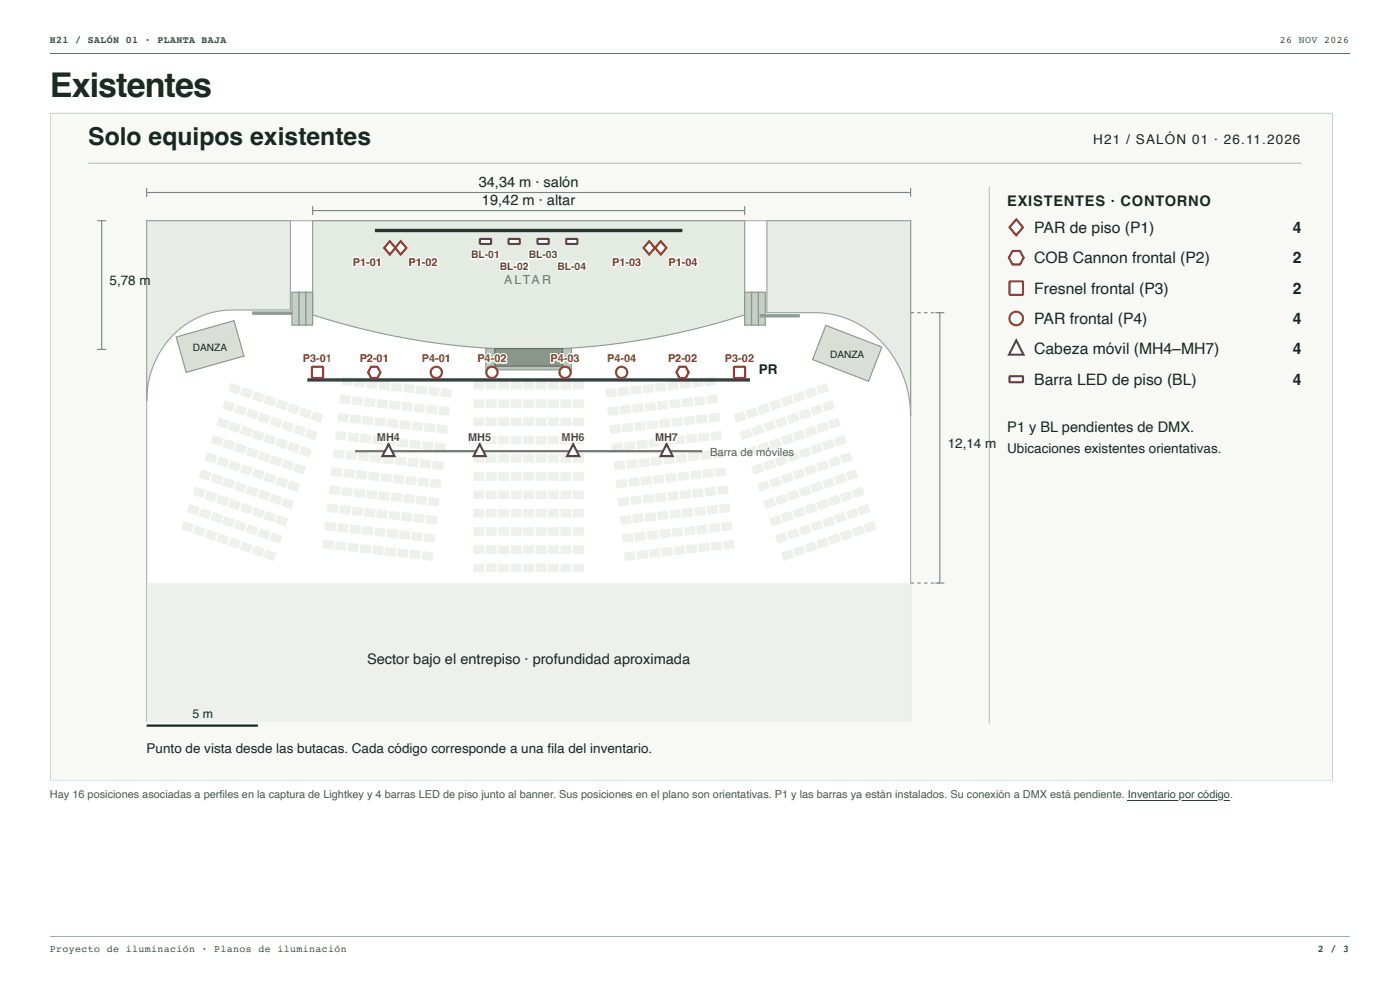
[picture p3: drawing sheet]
<svg xmlns="http://www.w3.org/2000/svg" width="420mm" height="297mm" viewBox="0 0 420 297" stroke-linecap="round" stroke-linejoin="round" font-family="sans-serif">
<path d="M15.1 16h390" fill="none" stroke="#567469" stroke-width=".3"/>
<path d="M15.2 34h384.7v200h-384.7z" fill="none" stroke="#c1cec2" stroke-width=".3"/>
<path d="M15.3 34.1h384.5v199.8h-384.5z" fill="#f8f9f4"/>
<path d="M26.5 49h364.2M296.9 56.1v160.9" fill="none" stroke="#b6c2b8" stroke-width=".34"/>
<path d="M44 66.2h229.3v150.1h-229.3z" fill="#fff"/>
<path d="M44 66.2h229.3v150.1h-229.3z" fill="none" stroke="#a8b3ad" stroke-width=".34"/>
<path d="M44 174.9h229.3v41.4h-229.3z" fill="#edf0eb"/>
<path d="M44 66.2h43.2v26.8h-17.6a26.4 26.4 0 0 0-25.6 27.3z" fill="#e8ece6"/>
<path d="M44 66.2h43.2v26.8h-17.6a26.4 26.4 0 0 0-25.6 27.3z" fill="none" stroke="#95a39a" stroke-width=".34"/>
<path d="M230.2 66.2h43.1v58.6a30.5 30.5 0 0 0-23.1-30.4l-4.2-.6h-15.8z" fill="#e8ece6"/>
<path d="M230.2 66.2h43.1v58.6a30.5 30.5 0 0 0-23.1-30.4l-4.2-.6h-15.8z" fill="none" stroke="#95a39a" stroke-width=".34"/>
<path d="M93.8 66.2h129.7v28.3a208.1 208.1 0 0 1-129.7 0z" fill="#e3ebe3"/>
<path d="M93.8 66.2h129.7v28.3a208.1 208.1 0 0 1-129.7 0z" fill="none" stroke="#8c9d91" stroke-width=".34"/>
<path d="M145.8 104.6h25.7v6.4h-25.7z" fill="#bac6bb"/>
<path d="M145.8 104.6h25.7v6.4h-25.7z" fill="none" stroke="#8c9d91" stroke-width=".34"/>
<path d="M148.5 104.6h20.3v5.2h-20.3z" fill="#879788"/>
<path d="M148.5 104.6h20.3v5.2h-20.3z" fill="none" stroke="#666b65" stroke-width=".34"/>
<path d="M91.8 87.7h2v9.9h-2z" fill="#c5cec4"/>
<path d="M91.8 87.7h2v9.9h-2z" fill="none" stroke="#89968b" stroke-width=".34"/>
<path d="M89.7 87.7h2.1v9.9h-2.1z" fill="#c5cec4"/>
<path d="M89.7 87.7h2.1v9.9h-2.1z" fill="none" stroke="#89968b" stroke-width=".34"/>
<path d="M87.6 87.7h2.1v9.9h-2.1z" fill="#c5cec4"/>
<path d="M87.6 87.7h2.1v9.9h-2.1z" fill="none" stroke="#89968b" stroke-width=".34"/>
<path d="M223.5 87.7h2.1v9.9h-2.1z" fill="#c5cec4"/>
<path d="M223.5 87.7h2.1v9.9h-2.1z" fill="none" stroke="#89968b" stroke-width=".34"/>
<path d="M225.6 87.7h2v9.9h-2z" fill="#c5cec4"/>
<path d="M225.6 87.7h2v9.9h-2z" fill="none" stroke="#89968b" stroke-width=".34"/>
<path d="M227.6 87.7h2.1v9.9h-2.1z" fill="#c5cec4"/>
<path d="M227.6 87.7h2.1v9.9h-2.1z" fill="none" stroke="#89968b" stroke-width=".34"/>
<path d="M112.5 69.2h92.3" fill="none" stroke="#303431" stroke-width="1" stroke-linecap="butt"/>
<g fill="#edf0ec">
<path d="M69.2 115.1l.4-.1 2.7 1-.8 2.2-2.9-1z"/>
<path d="M72.8 116.3l.3-.1 2.7 1-.7 2.3-3-1z"/>
<path d="M76.3 117.5l.4-.1 2.7 1-.8 2.3-2.9-1z"/>
<path d="M79.9 118.7l.3-.1 2.7 1-.8 2.3-2.9-1z"/>
<path d="M83.4 119.9l.4-.1 2.6 1.1-.7 2.2-3-1z"/>
<path d="M86.9 121.1l.4-.1 2.7 1.1-.8 2.2-2.9-1z"/>
<path d="M90.5 122.4l.3-.1 2.7 1-.8 2.2-2.9-1z"/>
<path d="M94 123.6l.4-.1 2.7 1-.8 2.2-3-1z"/>
<path d="M67.5 120.3l.3-.1 2.7 1-.8 2.2-2.9-1z"/>
<path d="M71 121.5l.4-.1 2.7 1-.8 2.2-3-1z"/>
<path d="M74.5 122.7l.4-.1 2.7 1-.8 2.3-2.9-1.1z"/>
<path d="M78.1 123.9l.3-.1 2.7 1-.7 2.3-3-1z"/>
<path d="M81.6 125.1l.4-.1 2.7 1-.8 2.3-2.9-1z"/>
<path d="M85.2 126.3l.3-.1 2.7 1.1-.8 2.2-2.9-1z"/>
<path d="M88.7 127.5l.4-.1 2.6 1.1-.7 2.2-3-1z"/>
<path d="M92.2 128.8l.4-.1 2.7 1-.8 2.2-2.9-1z"/>
<path d="M65.7 125.4h.4l2.6 1-.7 2.2-3-1z"/>
<path d="M69.2 126.7l.4-.1 2.7 1-.8 2.2-2.9-1z"/>
<path d="M72.8 127.9l.3-.1 2.7 1-.8 2.2-2.9-1z"/>
<path d="M76.3 129.1l.4-.1 2.7 1-.8 2.3-3-1.1z"/>
<path d="M79.8 130.3l.4-.1 2.7 1-.8 2.3-2.9-1z"/>
<path d="M83.4 131.5l.3-.1 2.7 1-.7 2.3-3-1z"/>
<path d="M86.9 132.7l.4-.1 2.7 1.1-.8 2.2-2.9-1z"/>
<path d="M90.5 133.9l.3-.1 2.7 1.1-.8 2.2-2.9-1z"/>
<path d="M63.9 130.6l.4-.1 2.7 1.1-.8 2.2-2.9-1z"/>
<path d="M67.5 131.8l.3-.1 2.7 1.1-.8 2.2-2.9-1z"/>
<path d="M71 133.1l.4-.1 2.6 1-.7 2.2-3-1z"/>
<path d="M74.5 134.3l.4-.1 2.7 1-.8 2.2-2.9-1z"/>
<path d="M78.1 135.5l.3-.1 2.7 1-.8 2.2-2.9-1z"/>
<path d="M81.6 136.7l.4-.1 2.7 1-.8 2.3-3-1z"/>
<path d="M85.1 137.9l.4-.1 2.7 1-.8 2.3-2.9-1z"/>
<path d="M88.7 139.1l.3-.1 2.7 1-.7 2.3-3-1z"/>
<path d="M62.1 135.8l.4-.1 2.7 1-.8 2.3-2.9-1z"/>
<path d="M65.7 137l.3-.1 2.7 1.1-.7 2.2-3-1z"/>
<path d="M69.2 138.2l.4-.1 2.7 1.1-.8 2.2-2.9-1z"/>
<path d="M72.8 139.5l.3-.1 2.7 1-.8 2.2-2.9-1z"/>
<path d="M76.3 140.7l.4-.1 2.6 1-.7 2.2-3-1z"/>
<path d="M79.8 141.9l.4-.1 2.7 1-.8 2.2-2.9-1z"/>
<path d="M83.4 143.1l.3-.1 2.7 1-.8 2.3-2.9-1.1z"/>
<path d="M86.9 144.3l.4-.1 2.7 1-.8 2.3-3-1z"/>
<path d="M60.4 141l.3-.1 2.7 1-.7 2.3-3-1z"/>
<path d="M63.9 142.2l.4-.1 2.7 1-.8 2.3-3-1z"/>
<path d="M67.4 143.4l.4-.1 2.7 1.1-.8 2.2-2.9-1z"/>
<path d="M71 144.6l.3-.1 2.7 1.1-.7 2.2-3-1z"/>
<path d="M74.5 145.8h.4l2.7 1-.8 2.2-2.9-1z"/>
<path d="M78.1 147.1l.3-.1 2.7 1-.8 2.2-2.9-1z"/>
<path d="M81.6 148.3l.4-.1 2.6 1-.7 2.2-3-1z"/>
<path d="M85.1 149.5l.4-.1 2.7 1-.8 2.3-2.9-1.1z"/>
<path d="M58.6 146.2l.4-.1 2.6 1-.7 2.2-3-1z"/>
<path d="M62.1 147.4l.4-.1 2.7 1-.8 2.3-2.9-1z"/>
<path d="M65.7 148.6l.3-.1 2.7 1-.7 2.3-3-1z"/>
<path d="M69.2 149.8l.4-.1 2.7 1-.8 2.3-3-1z"/>
<path d="M72.7 151l.4-.1 2.7 1.1-.8 2.2-2.9-1z"/>
<path d="M76.3 152.2l.3-.1 2.7 1.1-.7 2.2-3-1z"/>
<path d="M79.8 153.5l.4-.1 2.7 1-.8 2.2-2.9-1z"/>
<path d="M83.4 154.7l.3-.1 2.7 1-.8 2.2-2.9-1z"/>
<path d="M56.8 151.4l.4-.1 2.7 1-.8 2.2-2.9-1z"/>
<path d="M60.4 152.6l.3-.1 2.7 1-.8 2.2-2.9-1z"/>
<path d="M63.9 153.8l.4-.1 2.6 1-.7 2.3-3-1.1z"/>
<path d="M67.4 155l.4-.1 2.7 1-.8 2.3-2.9-1z"/>
<path d="M71 156.2l.3-.1 2.7 1-.7 2.3-3-1z"/>
<path d="M74.5 157.4l.4-.1 2.7 1.1-.8 2.2-3-1z"/>
<path d="M78 158.6l.4-.1 2.7 1.1-.8 2.2-2.9-1z"/>
<path d="M81.6 159.8h.3l2.7 1-.7 2.2-3-1z"/>
<path d="M55 156.5h.4l2.7 1-.8 2.2-2.9-1z"/>
<path d="M58.6 157.8l.4-.1 2.6 1-.7 2.2-3-1z"/>
<path d="M62.1 159l.4-.1 2.7 1-.8 2.2-2.9-1z"/>
<path d="M65.7 160.2l.3-.1 2.7 1-.8 2.3-2.9-1.1z"/>
<path d="M69.2 161.4l.4-.1 2.6 1-.7 2.3-3-1z"/>
<path d="M72.7 162.6l.4-.1 2.7 1-.8 2.3-2.9-1z"/>
<path d="M76.3 163.8l.3-.1 2.7 1-.7 2.3-3-1z"/>
<path d="M79.8 165l.4-.1 2.7 1.1-.8 2.2-2.9-1z"/>
<path d="M102.8 113.1l3.1 .3-.3 2.4-3.1-.4z"/>
<path d="M106.5 113.5l3.1 .3-.3 2.4-3-.4z"/>
<path d="M110.2 113.9l3.1 .4-.2 2.3-3.1-.3z"/>
<path d="M114 114.3l3 .4-.2 2.4-3.1-.4z"/>
<path d="M117.7 114.8l3.1 .3-.3 2.4-3.1-.4z"/>
<path d="M121.4 115.2l3.1 .4-.3 2.3-3.1-.3z"/>
<path d="M125.1 115.6l3.1 .4-.3 2.3-3.1-.3z"/>
<path d="M128.8 116.1l3.1 .3-.3 2.4-3.1-.4z"/>
<path d="M132.5 116.5l3.1 .3-.3 2.4-3-.4z"/>
<path d="M102.2 118.5l3.1 .4-.3 2.3-3.1-.4z"/>
<path d="M105.9 118.9l3.1 .4-.3 2.3-3.1-.3z"/>
<path d="M109.6 119.4l3.1 .3-.3 2.4-3.1-.4z"/>
<path d="M113.3 119.8l3.1 .3-.3 2.4-3-.4z"/>
<path d="M117 120.2l3.1 .4-.2 2.3-3.1-.3z"/>
<path d="M120.8 120.6l3 .4-.2 2.4-3.1-.4z"/>
<path d="M124.5 121.1l3.1 .3-.3 2.4-3.1-.4z"/>
<path d="M128.2 121.5l3.1 .4-.3 2.3-3.1-.3z"/>
<path d="M131.9 121.9l3.1 .4-.3 2.3-3.1-.3z"/>
<path d="M101.6 123.9l3 .4-.2 2.3-3.1-.3z"/>
<path d="M105.3 124.4l3.1 .3-.3 2.4-3.1-.4z"/>
<path d="M109 124.8l3.1 .4-.3 2.3-3.1-.4z"/>
<path d="M112.7 125.2l3.1 .4-.3 2.3-3.1-.3z"/>
<path d="M116.4 125.7l3.1 .3-.3 2.4-3.1-.4z"/>
<path d="M120.1 126.1l3.1 .3-.3 2.4-3-.4z"/>
<path d="M123.8 126.5l3.1 .4-.2 2.3-3.1-.3z"/>
<path d="M127.6 126.9l3 .4-.2 2.4-3.1-.4z"/>
<path d="M131.3 127.4l3.1 .3-.3 2.4-3.1-.4z"/>
<path d="M100.9 129.4l3.1 .3-.3 2.4-3-.4z"/>
<path d="M104.6 129.8l3.1 .4-.2 2.3-3.1-.3z"/>
<path d="M108.4 130.2l3 .4-.2 2.3-3.1-.3z"/>
<path d="M112.1 130.7l3.1 .3-.3 2.4-3.1-.4z"/>
<path d="M115.8 131.1l3.1 .4-.3 2.3-3.1-.3z"/>
<path d="M119.5 131.5l3.1 .4-.3 2.3-3.1-.3z"/>
<path d="M123.2 132l3.1 .3-.3 2.4-3.1-.4z"/>
<path d="M126.9 132.4l3.1 .3-.3 2.4-3-.4z"/>
<path d="M130.6 132.8l3.1 .4-.2 2.3-3.1-.3z"/>
<path d="M100.3 134.8l3.1 .4-.3 2.3-3.1-.3z"/>
<path d="M104 135.3l3.1 .3-.3 2.4-3.1-.4z"/>
<path d="M107.7 135.7l3.1 .3-.3 2.4-3-.4z"/>
<path d="M111.4 136.1l3.1 .4-.2 2.3-3.1-.3z"/>
<path d="M115.2 136.5l3 .4-.2 2.3-3.1-.3z"/>
<path d="M118.9 137l3.1 .3-.3 2.4-3.1-.4z"/>
<path d="M122.6 137.4l3.1 .4-.3 2.3-3.1-.3z"/>
<path d="M126.3 137.8l3.1 .4-.3 2.3-3.1-.3z"/>
<path d="M130 138.3l3.1 .3-.3 2.4-3.1-.4z"/>
<path d="M99.7 140.3l3.1 .3-.3 2.4-3.1-.4z"/>
<path d="M103.4 140.7l3.1 .4-.3 2.3-3.1-.4z"/>
<path d="M107.1 141.1l3.1 .4-.3 2.3-3.1-.3z"/>
<path d="M110.8 141.6l3.1 .3-.3 2.4-3.1-.4z"/>
<path d="M114.5 142l3.1 .3-.3 2.4-3-.4z"/>
<path d="M118.2 142.4l3.1 .4-.2 2.3-3.1-.3z"/>
<path d="M122 142.8l3 .4-.2 2.4-3.1-.4z"/>
<path d="M125.7 143.3l3.1 .3-.3 2.4-3.1-.4z"/>
<path d="M129.4 143.7l3.1 .4-.3 2.3-3.1-.3z"/>
<path d="M99 145.7l3.1 .4-.2 2.3-3.1-.3z"/>
<path d="M102.8 146.1l3 .4-.2 2.3-3.1-.3z"/>
<path d="M106.5 146.6l3.1 .3-.3 2.4-3.1-.4z"/>
<path d="M110.2 147l3.1 .4-.3 2.3-3.1-.4z"/>
<path d="M113.9 147.4l3.1 .4-.3 2.3-3.1-.3z"/>
<path d="M117.6 147.9l3.1 .3-.3 2.4-3.1-.4z"/>
<path d="M121.3 148.3l3.1 .3-.3 2.4-3-.4z"/>
<path d="M125 148.7l3.1 .4-.2 2.3-3.1-.3z"/>
<path d="M128.8 149.1l3 .4-.2 2.4-3.1-.4z"/>
<path d="M98.4 151.2l3.1 .3-.3 2.4-3.1-.4z"/>
<path d="M102.1 151.6l3.1 .3-.3 2.4-3-.4z"/>
<path d="M105.8 152l3.1 .4-.2 2.3-3.1-.3z"/>
<path d="M109.6 152.4l3 .4-.2 2.3-3.1-.3z"/>
<path d="M113.3 152.9l3.1 .3-.3 2.4-3.1-.4z"/>
<path d="M117 153.3l3.1 .4-.3 2.3-3.1-.4z"/>
<path d="M120.7 153.7l3.1 .4-.3 2.3-3.1-.3z"/>
<path d="M124.4 154.2l3.1 .3-.3 2.4-3.1-.4z"/>
<path d="M128.1 154.6l3.1 .3-.3 2.4-3-.4z"/>
<path d="M97.8 156.6l3.1 .4-.3 2.3-3.1-.4z"/>
<path d="M101.5 157l3.1 .4-.3 2.3-3.1-.3z"/>
<path d="M105.2 157.5l3.1 .3-.3 2.4-3.1-.4z"/>
<path d="M108.9 157.9l3.1 .3-.3 2.4-3-.4z"/>
<path d="M112.6 158.3l3.1 .4-.2 2.3-3.1-.3z"/>
<path d="M116.4 158.7l3 .4-.2 2.3-3.1-.3z"/>
<path d="M120.1 159.2l3.1 .3-.3 2.4-3.1-.4z"/>
<path d="M123.8 159.6l3.1 .4-.3 2.3-3.1-.3z"/>
<path d="M127.5 160l3.1 .4-.3 2.3-3.1-.3z"/>
<path d="M97.2 162l3 .4-.2 2.3-3.1-.3z"/>
<path d="M100.9 162.5l3.1 .3-.3 2.4-3.1-.4z"/>
<path d="M104.6 162.9l3.1 .4-.3 2.3-3.1-.4z"/>
<path d="M108.3 163.3l3.1 .4-.3 2.3-3.1-.3z"/>
<path d="M112 163.8l3.1 .3-.3 2.4-3.1-.4z"/>
<path d="M115.7 164.2l3.1 .3-.3 2.4-3-.4z"/>
<path d="M119.4 164.6l3.1 .4-.2 2.3-3.1-.3z"/>
<path d="M123.2 165l3 .4-.2 2.3-3.1-.3z"/>
<path d="M126.9 165.5l3.1 .3-.3 2.4-3.1-.4z"/>
<path d="M142.2 114.4h3.1v2.4h-3.1z"/>
<path d="M145.9 114.4h3.1v2.4h-3.1z"/>
<path d="M149.6 114.4h3.1v2.4h-3.1z"/>
<path d="M153.4 114.4h3.1v2.4h-3.1z"/>
<path d="M157.1 114.4h3.1v2.4h-3.1z"/>
<path d="M160.9 114.4h3.1v2.4h-3.1z"/>
<path d="M164.6 114.4h3.1v2.4h-3.1z"/>
<path d="M168.3 114.4h3.1v2.4h-3.1z"/>
<path d="M172.1 114.4h3.1v2.4h-3.1z"/>
<path d="M142.2 119.9h3.1v2.4h-3.1z"/>
<path d="M145.9 119.9h3.1v2.4h-3.1z"/>
<path d="M149.6 119.9h3.1v2.4h-3.1z"/>
<path d="M153.4 119.9h3.1v2.4h-3.1z"/>
<path d="M157.1 119.9h3.1v2.4h-3.1z"/>
<path d="M160.9 119.9h3.1v2.4h-3.1z"/>
<path d="M164.6 119.9h3.1v2.4h-3.1z"/>
<path d="M168.3 119.9h3.1v2.4h-3.1z"/>
<path d="M172.1 119.9h3.1v2.4h-3.1z"/>
<path d="M142.2 125.4h3.1v2.3h-3.1z"/>
<path d="M145.9 125.4h3.1v2.3h-3.1z"/>
<path d="M149.6 125.4h3.1v2.3h-3.1z"/>
<path d="M153.4 125.4h3.1v2.3h-3.1z"/>
<path d="M157.1 125.4h3.1v2.3h-3.1z"/>
<path d="M160.9 125.4h3.1v2.3h-3.1z"/>
<path d="M164.6 125.4h3.1v2.3h-3.1z"/>
<path d="M168.3 125.4h3.1v2.3h-3.1z"/>
<path d="M172.1 125.4h3.1v2.3h-3.1z"/>
<path d="M142.2 130.8h3.1v2.4h-3.1z"/>
<path d="M145.9 130.8h3.1v2.4h-3.1z"/>
<path d="M149.6 130.8h3.1v2.4h-3.1z"/>
<path d="M153.4 130.8h3.1v2.4h-3.1z"/>
<path d="M157.1 130.8h3.1v2.4h-3.1z"/>
<path d="M160.9 130.8h3.1v2.4h-3.1z"/>
<path d="M164.6 130.8h3.1v2.4h-3.1z"/>
<path d="M168.3 130.8h3.1v2.4h-3.1z"/>
<path d="M172.1 130.8h3.1v2.4h-3.1z"/>
<path d="M142.2 136.3h3.1v2.4h-3.1z"/>
<path d="M145.9 136.3h3.1v2.4h-3.1z"/>
<path d="M149.6 136.3h3.1v2.4h-3.1z"/>
<path d="M153.4 136.3h3.1v2.4h-3.1z"/>
<path d="M157.1 136.3h3.1v2.4h-3.1z"/>
<path d="M160.9 136.3h3.1v2.4h-3.1z"/>
<path d="M164.6 136.3h3.1v2.4h-3.1z"/>
<path d="M168.3 136.3h3.1v2.4h-3.1z"/>
<path d="M172.1 136.3h3.1v2.4h-3.1z"/>
<path d="M142.2 141.8h3.1v2.4h-3.1z"/>
<path d="M145.9 141.8h3.1v2.4h-3.1z"/>
<path d="M149.6 141.8h3.1v2.4h-3.1z"/>
<path d="M153.4 141.8h3.1v2.4h-3.1z"/>
<path d="M157.1 141.8h3.1v2.4h-3.1z"/>
<path d="M160.9 141.8h3.1v2.4h-3.1z"/>
<path d="M164.6 141.8h3.1v2.4h-3.1z"/>
<path d="M168.3 141.8h3.1v2.4h-3.1z"/>
<path d="M172.1 141.8h3.1v2.4h-3.1z"/>
<path d="M142.2 147.3h3.1v2.3h-3.1z"/>
<path d="M145.9 147.3h3.1v2.3h-3.1z"/>
<path d="M149.6 147.3h3.1v2.3h-3.1z"/>
<path d="M153.4 147.3h3.1v2.3h-3.1z"/>
<path d="M157.1 147.3h3.1v2.3h-3.1z"/>
<path d="M160.9 147.3h3.1v2.3h-3.1z"/>
<path d="M164.6 147.3h3.1v2.3h-3.1z"/>
<path d="M168.3 147.3h3.1v2.3h-3.1z"/>
<path d="M172.1 147.3h3.1v2.3h-3.1z"/>
<path d="M142.2 152.8h3.1v2.3h-3.1z"/>
<path d="M145.9 152.8h3.1v2.3h-3.1z"/>
<path d="M149.6 152.8h3.1v2.3h-3.1z"/>
<path d="M153.4 152.8h3.1v2.3h-3.1z"/>
<path d="M157.1 152.8h3.1v2.3h-3.1z"/>
<path d="M160.9 152.8h3.1v2.3h-3.1z"/>
<path d="M164.6 152.8h3.1v2.3h-3.1z"/>
<path d="M168.3 152.8h3.1v2.3h-3.1z"/>
<path d="M172.1 152.8h3.1v2.3h-3.1z"/>
<path d="M142.2 158.2h3.1v2.4h-3.1z"/>
<path d="M145.9 158.2h3.1v2.4h-3.1z"/>
<path d="M149.6 158.2h3.1v2.4h-3.1z"/>
<path d="M153.4 158.2h3.1v2.4h-3.1z"/>
<path d="M157.1 158.2h3.1v2.4h-3.1z"/>
<path d="M160.9 158.2h3.1v2.4h-3.1z"/>
<path d="M164.6 158.2h3.1v2.4h-3.1z"/>
<path d="M168.3 158.2h3.1v2.4h-3.1z"/>
<path d="M172.1 158.2h3.1v2.4h-3.1z"/>
<path d="M142.2 163.7h3.1v2.4h-3.1z"/>
<path d="M145.9 163.7h3.1v2.4h-3.1z"/>
<path d="M149.6 163.7h3.1v2.4h-3.1z"/>
<path d="M153.4 163.7h3.1v2.4h-3.1z"/>
<path d="M157.1 163.7h3.1v2.4h-3.1z"/>
<path d="M160.9 163.7h3.1v2.4h-3.1z"/>
<path d="M164.6 163.7h3.1v2.4h-3.1z"/>
<path d="M168.3 163.7h3.1v2.4h-3.1z"/>
<path d="M172.1 163.7h3.1v2.4h-3.1z"/>
<path d="M142.2 169.2h3.1v2.4h-3.1z"/>
<path d="M145.9 169.2h3.1v2.4h-3.1z"/>
<path d="M149.6 169.2h3.1v2.4h-3.1z"/>
<path d="M153.4 169.2h3.1v2.4h-3.1z"/>
<path d="M157.1 169.2h3.1v2.4h-3.1z"/>
<path d="M160.9 169.2h3.1v2.4h-3.1z"/>
<path d="M164.6 169.2h3.1v2.4h-3.1z"/>
<path d="M168.3 169.2h3.1v2.4h-3.1z"/>
<path d="M172.1 169.2h3.1v2.4h-3.1z"/>
<path d="M181.7 116.8l3.1-.3 .3 2.3-3.1 .4z"/>
<path d="M185.4 116.4l3.1-.3 .3 2.3-3.1 .4z"/>
<path d="M189.2 116l3-.4 .3 2.4-3.1 .3z"/>
<path d="M192.9 115.6l3.1-.4 .2 2.4-3.1 .3z"/>
<path d="M196.6 115.1l3.1-.3 .2 2.3-3 .4z"/>
<path d="M200.3 114.7l3.1-.4 .3 2.4-3.1 .4z"/>
<path d="M204 114.3l3.1-.4 .3 2.4-3.1 .3z"/>
<path d="M207.7 113.8l3.1-.3 .3 2.3-3.1 .4z"/>
<path d="M211.4 113.4l3.1-.3 .3 2.3-3.1 .4z"/>
<path d="M182.4 122.3l3-.4 .3 2.4-3.1 .3z"/>
<path d="M186.1 121.9l3.1-.4 .2 2.4-3.1 .3z"/>
<path d="M189.8 121.4l3.1-.3 .2 2.3-3 .4z"/>
<path d="M193.5 121l3.1-.4 .3 2.4-3.1 .4z"/>
<path d="M197.2 120.6l3.1-.4 .3 2.4-3.1 .3z"/>
<path d="M200.9 120.1l3.1-.3 .3 2.3-3.1 .4z"/>
<path d="M204.6 119.7l3.1-.3 .3 2.3-3.1 .4z"/>
<path d="M208.4 119.3l3-.4 .3 2.4-3.1 .3z"/>
<path d="M212.1 118.9l3.1-.4 .2 2.3-3.1 .4z"/>
<path d="M183 127.7l3.1-.3 .2 2.3-3 .4z"/>
<path d="M186.7 127.3l3.1-.4 .3 2.4-3.1 .4z"/>
<path d="M190.4 126.9l3.1-.4 .3 2.4-3.1 .3z"/>
<path d="M194.1 126.4l3.1-.3 .3 2.3-3.1 .4z"/>
<path d="M197.8 126l3.1-.3 .3 2.3-3.1 .4z"/>
<path d="M201.6 125.6l3-.4 .3 2.4-3.1 .3z"/>
<path d="M205.3 125.2l3.1-.4 .2 2.3-3.1 .4z"/>
<path d="M209 124.7l3.1-.3 .2 2.3-3 .4z"/>
<path d="M212.7 124.3l3.1-.4 .3 2.4-3.1 .3z"/>
<path d="M183.6 133.2l3.1-.4 .3 2.4-3.1 .3z"/>
<path d="M187.3 132.7l3.1-.3 .3 2.3-3.1 .4z"/>
<path d="M191 132.3l3.1-.3 .3 2.3-3.1 .4z"/>
<path d="M194.8 131.9l3-.4 .3 2.4-3.1 .3z"/>
<path d="M198.5 131.5l3.1-.4 .2 2.4-3.1 .3z"/>
<path d="M202.2 131l3.1-.3 .2 2.3-3 .4z"/>
<path d="M205.9 130.6l3.1-.4 .3 2.4-3.1 .3z"/>
<path d="M209.6 130.2l3.1-.4 .3 2.4-3.1 .3z"/>
<path d="M213.3 129.7l3.1-.3 .3 2.3-3.1 .4z"/>
<path d="M184.2 138.6l3.1-.3 .3 2.3-3.1 .4z"/>
<path d="M188 138.2l3-.4 .3 2.4-3.1 .3z"/>
<path d="M191.7 137.8l3.1-.4 .2 2.4-3.1 .3z"/>
<path d="M195.4 137.3l3.1-.3 .2 2.3-3 .4z"/>
<path d="M199.1 136.9l3.1-.4 .3 2.4-3.1 .3z"/>
<path d="M202.8 136.5l3.1-.4 .3 2.4-3.1 .3z"/>
<path d="M206.5 136l3.1-.3 .3 2.3-3.1 .4z"/>
<path d="M210.2 135.6l3.1-.3 .3 2.3-3.1 .4z"/>
<path d="M214 135.2l3-.4 .3 2.4-3.1 .3z"/>
<path d="M184.9 144.1l3.1-.4 .2 2.4-3.1 .3z"/>
<path d="M188.6 143.6l3.1-.3 .2 2.3-3 .4z"/>
<path d="M192.3 143.2l3.1-.4 .3 2.4-3.1 .4z"/>
<path d="M196 142.8l3.1-.4 .3 2.4-3.1 .3z"/>
<path d="M199.7 142.3l3.1-.3 .3 2.3-3.1 .4z"/>
<path d="M203.4 141.9l3.1-.3 .3 2.3-3.1 .4z"/>
<path d="M207.2 141.5l3-.4 .3 2.4-3.1 .3z"/>
<path d="M210.9 141.1l3.1-.4 .2 2.3-3.1 .4z"/>
<path d="M214.6 140.6l3.1-.3 .2 2.3-3 .4z"/>
<path d="M185.5 149.5l3.1-.4 .3 2.4-3.1 .4z"/>
<path d="M189.2 149.1l3.1-.4 .3 2.4-3.1 .3z"/>
<path d="M192.9 148.6l3.1-.3 .3 2.3-3.1 .4z"/>
<path d="M196.6 148.2l3.1-.3 .3 2.3-3.1 .4z"/>
<path d="M200.4 147.8l3-.4 .3 2.4-3.1 .3z"/>
<path d="M204.1 147.4l3.1-.4 .2 2.3-3.1 .4z"/>
<path d="M207.8 146.9l3.1-.3 .2 2.3-3 .4z"/>
<path d="M211.5 146.5l3.1-.4 .3 2.4-3.1 .3z"/>
<path d="M215.2 146.1l3.1-.4 .3 2.4-3.1 .3z"/>
<path d="M186.1 154.9l3.1-.3 .3 2.3-3.1 .4z"/>
<path d="M189.8 154.5l3.1-.3 .3 2.3-3.1 .4z"/>
<path d="M193.6 154.1l3-.4 .3 2.4-3.1 .3z"/>
<path d="M197.3 153.7l3.1-.4 .2 2.3-3.1 .4z"/>
<path d="M201 153.2l3.1-.3 .2 2.3-3 .4z"/>
<path d="M204.7 152.8l3.1-.4 .3 2.4-3.1 .3z"/>
<path d="M208.4 152.4l3.1-.4 .3 2.4-3.1 .3z"/>
<path d="M212.1 151.9l3.1-.3 .3 2.3-3.1 .4z"/>
<path d="M215.8 151.5l3.1-.3 .3 2.3-3.1 .4z"/>
<path d="M186.8 160.4l3-.4 .3 2.4-3.1 .3z"/>
<path d="M190.5 160l3.1-.4 .2 2.4-3.1 .3z"/>
<path d="M194.2 159.5l3.1-.3 .2 2.3-3 .4z"/>
<path d="M197.9 159.1l3.1-.4 .3 2.4-3.1 .3z"/>
<path d="M201.6 158.7l3.1-.4 .3 2.4-3.1 .3z"/>
<path d="M205.3 158.2l3.1-.3 .3 2.3-3.1 .4z"/>
<path d="M209 157.8l3.1-.3 .3 2.3-3.1 .4z"/>
<path d="M212.8 157.4l3-.4 .3 2.4-3.1 .3z"/>
<path d="M216.5 157l3.1-.4 .2 2.3-3.1 .4z"/>
<path d="M187.4 165.8l3.1-.3 .2 2.3-3 .4z"/>
<path d="M191.1 165.4l3.1-.4 .3 2.4-3.1 .3z"/>
<path d="M194.8 165l3.1-.4 .3 2.4-3.1 .3z"/>
<path d="M198.5 164.5l3.1-.3 .3 2.3-3.1 .4z"/>
<path d="M202.2 164.1l3.1-.3 .3 2.3-3.1 .4z"/>
<path d="M206 163.7l3-.4 .3 2.4-3.1 .3z"/>
<path d="M209.7 163.3l3.1-.4 .2 2.3-3.1 .4z"/>
<path d="M213.4 162.8l3.1-.3 .2 2.3-3 .4z"/>
<path d="M217.1 162.4l3.1-.4 .3 2.4-3.1 .3z"/>
<path d="M220.4 124.4l2.8-.9 .8 2.2-2.9 1-.8-1.9z"/>
<path d="M223.9 123.2l2.9-.9 .7 2.2-2.9 1-.8-2z"/>
<path d="M227.4 122l2.9-.9 .8 2.2-3 1-.8-2z"/>
<path d="M231 120.8l2.8-.9 .8 2.2-2.9 1-.8-2z"/>
<path d="M234.5 119.5l2.9-.9 .7 2.3-2.9 1-.8-2z"/>
<path d="M238.1 118.3l2.8-.9 .8 2.3-3 1-.7-2z"/>
<path d="M241.6 117.1l2.8-.9 .8 2.3-2.9 1-.8-2z"/>
<path d="M245.1 115.9l2.9-.9 .8 2.2-3 1-.8-1.9z"/>
<path d="M222.1 129.6l2.9-.9 .8 2.2-3 1-.8-2z"/>
<path d="M225.7 128.4l2.8-.9 .8 2.2-2.9 1-.8-2z"/>
<path d="M229.2 127.2l2.9-1 .7 2.3-2.9 1-.8-2z"/>
<path d="M232.8 125.9l2.8-.9 .8 2.3-3 1-.7-2z"/>
<path d="M236.3 124.7l2.8-.9 .8 2.3-2.9 1-.8-2z"/>
<path d="M239.8 123.5l2.9-.9 .8 2.2-3 1.1-.8-2z"/>
<path d="M243.4 122.3l2.8-.9 .8 2.2-2.9 1-.8-1.9z"/>
<path d="M246.9 121.1l2.9-.9 .7 2.2-2.9 1-.8-1.9z"/>
<path d="M223.9 134.8l2.9-.9 .7 2.2-2.9 1-.8-2z"/>
<path d="M227.5 133.5l2.8-.9 .8 2.3-3 1-.7-2z"/>
<path d="M231 132.3l2.8-.9 .8 2.3-2.9 1-.8-2z"/>
<path d="M234.5 131.1l2.9-.9 .8 2.3-3 1-.8-2z"/>
<path d="M238.1 129.9l2.8-.9 .8 2.2-3 1.1-.7-2z"/>
<path d="M241.6 128.7l2.9-.9 .7 2.2-2.9 1-.8-1.9z"/>
<path d="M245.1 127.5l2.9-.9 .8 2.2-3 1-.8-2z"/>
<path d="M248.7 126.3l2.8-.9 .8 2.2-2.9 1-.8-2z"/>
<path d="M225.7 139.9l2.8-.9 .8 2.3-2.9 1-.8-2z"/>
<path d="M229.2 138.7l2.9-.9 .8 2.3-3 1-.8-2z"/>
<path d="M232.8 137.5l2.8-.9 .8 2.3-3 1-.7-2z"/>
<path d="M236.3 136.3l2.9-.9 .7 2.2-2.9 1-.8-1.9z"/>
<path d="M239.8 135.1l2.9-.9 .8 2.2-3 1-.8-1.9z"/>
<path d="M243.4 133.9l2.8-.9 .8 2.2-2.9 1-.8-2z"/>
<path d="M246.9 132.7l2.9-.9 .7 2.2-2.9 1-.8-2z"/>
<path d="M250.4 131.5l2.9-.9 .8 2.2-3 1-.7-2z"/>
<path d="M227.5 145.1l2.8-.9 .8 2.3-3 1-.7-2z"/>
<path d="M231 143.9l2.9-.9 .7 2.2-2.9 1.1-.8-2z"/>
<path d="M234.5 142.7l2.9-.9 .8 2.2-3 1-.8-1.9z"/>
<path d="M238.1 141.5l2.8-.9 .8 2.2-2.9 1-.8-2z"/>
<path d="M241.6 140.3l2.9-.9 .7 2.2-2.9 1-.8-2z"/>
<path d="M245.1 139.1l2.9-.9 .8 2.2-3 1-.7-2z"/>
<path d="M248.7 137.8l2.8-.9 .8 2.3-2.9 1-.8-2z"/>
<path d="M252.2 136.6l2.9-.9 .8 2.3-3 1-.8-2z"/>
<path d="M229.2 150.3l2.9-.9 .8 2.2-3 1.1-.8-2z"/>
<path d="M232.8 149.1l2.8-.9 .8 2.2-2.9 1-.8-1.9z"/>
<path d="M236.3 147.9l2.9-.9 .7 2.2-2.9 1-.8-2z"/>
<path d="M239.8 146.7l2.9-.9 .8 2.2-3 1-.7-2z"/>
<path d="M243.4 145.5l2.8-.9 .8 2.2-2.9 1-.8-2z"/>
<path d="M246.9 144.2l2.9-.9 .7 2.3-2.9 1-.8-2z"/>
<path d="M250.5 143l2.8-.9 .8 2.3-3 1-.7-2z"/>
<path d="M254 141.8l2.9-.9 .7 2.3-2.9 1-.8-2z"/>
<path d="M231 155.5l2.9-.9 .7 2.2-2.9 1-.8-1.9z"/>
<path d="M234.5 154.3l2.9-.9 .8 2.2-3 1-.7-2z"/>
<path d="M238.1 153.1l2.8-.9 .8 2.2-2.9 1-.8-2z"/>
<path d="M241.6 151.9l2.9-.9 .7 2.2-2.9 1-.8-2z"/>
<path d="M245.2 150.6l2.8-.9 .8 2.3-3 1-.7-2z"/>
<path d="M248.7 149.4l2.9-.9 .7 2.3-2.9 1-.8-2z"/>
<path d="M252.2 148.2l2.9-.9 .8 2.3-3 1-.8-2z"/>
<path d="M255.8 147l2.8-.9 .8 2.2-2.9 1-.8-1.9z"/>
<path d="M232.8 160.7l2.8-.9 .8 2.2-2.9 1-.8-2z"/>
<path d="M236.3 159.5l2.9-.9 .7 2.2-2.9 1-.8-2z"/>
<path d="M239.9 158.2l2.8-.9 .8 2.3-3 1-.7-2z"/>
<path d="M243.4 157l2.9-.9 .7 2.3-2.9 1-.8-2z"/>
<path d="M246.9 155.8l2.9-.9 .8 2.3-3 1-.8-2z"/>
<path d="M250.5 154.6l2.8-.9 .8 2.2-2.9 1.1-.8-2z"/>
<path d="M254 153.4l2.9-.9 .7 2.2-2.9 1-.8-1.9z"/>
<path d="M257.5 152.2l2.9-.9 .8 2.2-3 1-.7-2z"/>
<path d="M234.6 165.9l2.8-.9 .8 2.2-3 1-.7-2z"/>
<path d="M238.1 164.6l2.9-.9 .7 2.3-2.9 1-.8-2z"/>
<path d="M241.6 163.4l2.9-.9 .8 2.3-3 1-.8-2z"/>
<path d="M245.2 162.2l2.8-.9 .8 2.3-2.9 1-.8-2z"/>
<path d="M248.7 161l2.9-.9 .7 2.2-2.9 1.1-.8-2z"/>
<path d="M252.2 159.8l2.9-.9 .8 2.2-3 1-.8-1.9z"/>
<path d="M255.8 158.6l2.8-.9 .8 2.2-2.9 1-.8-2z"/>
<path d="M259.3 157.4l2.9-.9 .7 2.2-2.9 1-.8-2z"/>
</g>
<path d="M75.7 93.9h12M228 94.7h12.1" fill="none" stroke="#82969c" stroke-width="1" stroke-linecap="butt"/>
<path d="M52.9 101.1l17.3-4.9 3 10.6-17.3 4.9z" fill="#d9dfd6"/>
<path d="M52.9 101.1l17.3-4.9 3 10.6-17.3 4.9z" fill="none" stroke="#87988b" stroke-width=".34"/>
<path d="M247.9 97.6l16.8 6.5-4 10.3-16.8-6.5z" fill="#d9dfd6"/>
<path d="M247.9 97.6l16.8 6.5-4 10.3-16.8-6.5z" fill="none" stroke="#87988b" stroke-width=".34"/>
<path d="M92.2 114h132.9" fill="none" stroke="#354144" stroke-width="1" stroke-linecap="butt"/>
<path d="M106.6 135.4h104.1" fill="none" stroke="#72756d" stroke-width=".67" stroke-linecap="butt"/>
<path d="M44 57.8h229.3M44 56.4v2.7M273.3 56.4v2.7M29.2 66.2h2.7M30.5 66.2v38.6M93.8 63.2h129.7M93.8 61.8v2.7M223.5 61.8v2.7M29.2 104.8h2.7" fill="none" stroke="#77867e" stroke-width=".34"/>
<g fill="#77867e">
<path d="M273.3 93.6h1v.4h-1zM275.3 93.6h1v.4h-1zM277.4 93.6h1v.4h-1zM279.4 93.6h1v.4h-1zM281.4 93.6h.7v.4h-.7z"/>
<path d="M273.3 174.8h1v.3h-1zM275.3 174.8h1v.3h-1zM277.4 174.8h1v.3h-1zM279.4 174.8h1v.3h-1zM281.4 174.8h.7v.3h-.7z"/>
</g>
<path d="M280.7 93.8h2.7M282.1 93.8v81.1M280.7 174.9h2.7" fill="none" stroke="#77867e" stroke-width=".34"/>
<path d="M93.7 110.1h3.2v3.2h-3.2z" fill="#fff"/>
<path d="M93.7 110.1h3.2v3.2h-3.2z" fill="none" stroke="#962745" stroke-width=".64" stroke-linecap="butt"/>
<path d="M111.4 110h1.9l.9 1.7-.9 1.7h-1.9l-.9-1.7z" fill="#fff"/>
<path d="M111.4 110h1.9l.9 1.7-.9 1.7h-1.9l-.9-1.7z" fill="none" stroke="#9c391b" stroke-width=".64" stroke-linecap="butt"/>
<circle cx="131" cy="111.7" r="1.69" fill="#fff"/>
<circle cx="131" cy="111.7" r="1.69" fill="none" stroke="#81500e" stroke-width=".64" stroke-linecap="butt"/>
<circle cx="147.7" cy="111.7" r="1.69" fill="#fff"/>
<circle cx="147.7" cy="111.7" r="1.69" fill="none" stroke="#81500e" stroke-width=".64" stroke-linecap="butt"/>
<circle cx="169.6" cy="111.7" r="1.69" fill="#fff"/>
<circle cx="169.6" cy="111.7" r="1.69" fill="none" stroke="#81500e" stroke-width=".64" stroke-linecap="butt"/>
<circle cx="186.6" cy="111.7" r="1.69" fill="#fff"/>
<circle cx="186.6" cy="111.7" r="1.69" fill="none" stroke="#81500e" stroke-width=".64" stroke-linecap="butt"/>
<path d="M203.9 110h1.9l.9 1.7-.9 1.7h-1.9l-.9-1.7z" fill="#fff"/>
<path d="M203.9 110h1.9l.9 1.7-.9 1.7h-1.9l-.9-1.7z" fill="none" stroke="#9c391b" stroke-width=".64" stroke-linecap="butt"/>
<path d="M220.3 110.1h3.3v3.2h-3.3z" fill="#fff"/>
<path d="M220.3 110.1h3.3v3.2h-3.3z" fill="none" stroke="#962745" stroke-width=".64" stroke-linecap="butt"/>
<path d="M116.6 133.3l1.8 3.5h-3.6z" fill="#fff"/>
<path d="M116.6 133.3l1.8 3.5h-3.6z" fill="none" stroke="#6b2c69" stroke-width=".64" stroke-linecap="butt"/>
<path d="M144 133.3l1.8 3.5h-3.6z" fill="#fff"/>
<path d="M144 133.3l1.8 3.5h-3.6z" fill="none" stroke="#6b2c69" stroke-width=".64" stroke-linecap="butt"/>
<path d="M172 133.3l1.8 3.5h-3.6z" fill="#fff"/>
<path d="M172 133.3l1.8 3.5h-3.6z" fill="none" stroke="#6b2c69" stroke-width=".64" stroke-linecap="butt"/>
<path d="M200.1 133.3l1.8 3.5h-3.7z" fill="#fff"/>
<path d="M200.1 133.3l1.8 3.5h-3.7z" fill="none" stroke="#6b2c69" stroke-width=".64" stroke-linecap="butt"/>
<path d="M117 72.4l1.7 2-1.7 2-1.7-2z" fill="#fff"/>
<path d="M117 72.4l1.7 2-1.7 2-1.7-2z" fill="none" stroke="#a53c0a" stroke-width=".64" stroke-linecap="butt"/>
<path d="M120.3 72.4l1.7 2-1.7 2-1.7-2z" fill="#fff"/>
<path d="M120.3 72.4l1.7 2-1.7 2-1.7-2z" fill="none" stroke="#a53c0a" stroke-width=".64" stroke-linecap="butt"/>
<path d="M194.9 72.4l1.6 2-1.6 2-1.7-2z" fill="#fff"/>
<path d="M194.9 72.4l1.6 2-1.6 2-1.7-2z" fill="none" stroke="#a53c0a" stroke-width=".64" stroke-linecap="butt"/>
<path d="M198.3 72.4l1.7 2-1.7 2-1.7-2z" fill="#fff"/>
<path d="M198.3 72.4l1.7 2-1.7 2-1.7-2z" fill="none" stroke="#a53c0a" stroke-width=".64" stroke-linecap="butt"/>
<path d="M144.1 71.7h3.2l.1 1.4-3.2 .1z" fill="#fff"/>
<path d="M144.1 71.7h3.2l.1 1.4-3.2 .1z" fill="none" stroke="#67482f" stroke-width=".64" stroke-linecap="butt"/>
<path d="M152.7 71.7h3.2l.1 1.4-3.2 .1z" fill="#fff"/>
<path d="M152.7 71.7h3.2l.1 1.4-3.2 .1z" fill="none" stroke="#67482f" stroke-width=".64" stroke-linecap="butt"/>
<path d="M161.4 71.7h3.2l.1 1.4-3.2 .1z" fill="#fff"/>
<path d="M161.4 71.7h3.2l.1 1.4-3.2 .1z" fill="none" stroke="#67482f" stroke-width=".64" stroke-linecap="butt"/>
<path d="M170 71.7h3.2l.1 1.4-3.2 .1z" fill="#fff"/>
<path d="M170 71.7h3.2l.1 1.4-3.2 .1z" fill="none" stroke="#67482f" stroke-width=".64" stroke-linecap="butt"/>
<path d="M305 65.8l2 2.4-2 2.4-2-2.4z" fill="#fff"/>
<path d="M305 65.8l2 2.4-2 2.4-2-2.4z" fill="none" stroke="#a53c0a" stroke-width=".64" stroke-linecap="butt"/>
<path d="M303.9 75.3h2.2l1.1 2-1.1 2h-2.2l-1.1-2z" fill="#fff"/>
<path d="M303.9 75.3h2.2l1.1 2-1.1 2h-2.2l-1.1-2z" fill="none" stroke="#9c391b" stroke-width=".64" stroke-linecap="butt"/>
<path d="M303.1 84.5h3.9v3.9h-3.9z" fill="#fff"/>
<path d="M303.1 84.5h3.9v3.9h-3.9z" fill="none" stroke="#962745" stroke-width=".64" stroke-linecap="butt"/>
<circle cx="305" cy="95.5" r="2.02" fill="#fff"/>
<circle cx="305" cy="95.5" r="2.02" fill="none" stroke="#81500e" stroke-width=".64" stroke-linecap="butt"/>
<path d="M305 102.1l2.2 4.3h-4.4z" fill="#fff"/>
<path d="M305 102.1l2.2 4.3h-4.4z" fill="none" stroke="#6b2c69" stroke-width=".64" stroke-linecap="butt"/>
<path d="M303.1 112.9h3.8l.1 1.6-3.9 .2z" fill="#fff"/>
<path d="M303.1 112.9h3.8l.1 1.6-3.9 .2z" fill="none" stroke="#67482f" stroke-width=".64" stroke-linecap="butt"/>
<path d="M44 217.7h33.4" fill="none" stroke="#172722" stroke-width=".67" stroke-linecap="butt"/>
<path d="M338.5 240.1h30.7" fill="none" stroke="#195c44" stroke-width=".3"/>
<path d="M15.1 280.9h390" fill="none" stroke="#9db2a3" stroke-width=".3"/>
<text font-size="10.2" fill="#1b2b23" x="15" y="29.1">Existentes</text>
<text font-size="7.4" fill="#172722" x="26.5" y="43.6">Solo equipos existentes</text>
<g font-size="4.7" fill="#172722">
<text x="310.4" y="69.9">PAR de piso (P1)</text>
<text x="388.1" y="69.9">4</text>
<text x="310.4" y="79">COB Cannon frontal (P2)</text>
<text x="388.1" y="79">2</text>
<text x="310.4" y="88.1">Fresnel frontal (P3)</text>
<text x="388.1" y="88.1">2</text>
<text x="310.4" y="97.2">PAR frontal (P4)</text>
<text x="388.1" y="97.2">4</text>
<text x="310.4" y="106.3">Cabeza móvil (MH4–MH7)</text>
<text x="388.1" y="106.3">4</text>
<text x="310.4" y="115.5">Barra LED de piso (BL)</text>
<text x="388.1" y="115.5">4</text>
</g>
<g font-size="4.4" fill="#172722">
<text x="143.7" y="56.1">34,34 m · salón</text>
<text x="144.7" y="61.5">19,42 m · altar</text>
<text x="302.3" y="61.8">EXISTENTES · CONTORNO</text>
<text x="302.3" y="129.6">P1 y BL pendientes de DMX.</text>
<text x="110.2" y="199.1">Sector bajo el entrepiso · profundidad aproximada</text>
</g>
<g font-size="4" fill="#172722">
<text x="328.1" y="43.2">H21 / SALÓN 01 · 26.11.2026</text>
<text x="32.9" y="85.5">5,78 m</text>
<text x="227.8" y="112.3">PR</text>
<text x="284.5" y="134.4">12,14 m</text>
<text x="302.3" y="136">Ubicaciones existentes orientativas.</text>
<text x="44" y="225.8">Punto de vista desde las butacas. Cada código corresponde a una fla del inventario.</text>
<text x="164.3" y="225.8">i</text>
</g>
<text font-size="3.7" fill="#68776a" x="151.3" y="85.1">A LTA R</text>
<text font-size="3.7" fill="#172722" x="57.8" y="215.3">5 m</text>
<text font-size="3.4" fill="#595e56" x="213.1" y="136.7">Barra de móviles</text>
<g font-size="3.3" fill="#fff">
<text x="105.9" y="79.8">P1-01</text>
<text x="122.6" y="79.8">P1-02</text>
<text x="183.8" y="79.8">P1-03</text>
<text x="200.7" y="79.8">P1-04</text>
<text x="90.9" y="108.7">P3-01</text>
<text x="108" y="108.7">P2-01</text>
<text x="126.6" y="108.7">P4-01</text>
<text x="143.3" y="108.7">P4-02</text>
<text x="165.3" y="108.7">P4-03</text>
<text x="182.2" y="108.7">P4-04</text>
<text x="200.5" y="108.7">P2-02</text>
<text x="217.6" y="108.7">P3-02</text>
<text x="113.1" y="132.3">MH4</text>
<text x="140.5" y="132.3">MH5</text>
<text x="168.6" y="132.3">MH6</text>
<text x="196.6" y="132.3">MH7</text>
</g>
<text font-size="3.3" fill="#465b50" x="15" y="239.4">Hay 16 posiciones asociadas a perfi les en la captura de Lightkey y 4 barras LED de piso junto al banner. Sus posiciones en el plano son orientativas. P1 y las barras ya están instalados. Su conexión a DMX está pendiente. Inventario por código.</text>
<g font-size="3.1" fill="#fff">
<text x="141.4" y="77.5">BL-01</text>
<text x="158.7" y="77.5">BL-03</text>
<text x="150" y="80.9">BL-02</text>
<text x="167.3" y="80.9">BL-04</text>
</g>
<g font-size="3" fill="#365645">
<text x="15" y="13">H21 / SALÓN 01 · PLANTA BAJA</text>
<text x="384.1" y="13">26 NOV 2026</text>
<text x="15" y="285.8">Proyecto de iluminación · Planos de iluminación</text>
<text x="395.5" y="285.8">2 / 3</text>
</g>
<g font-size="3" fill="#172722">
<text x="57.9" y="105.3">DANZA</text>
<text x="249.1" y="107.3">DANZA</text>
</g>
</svg>
